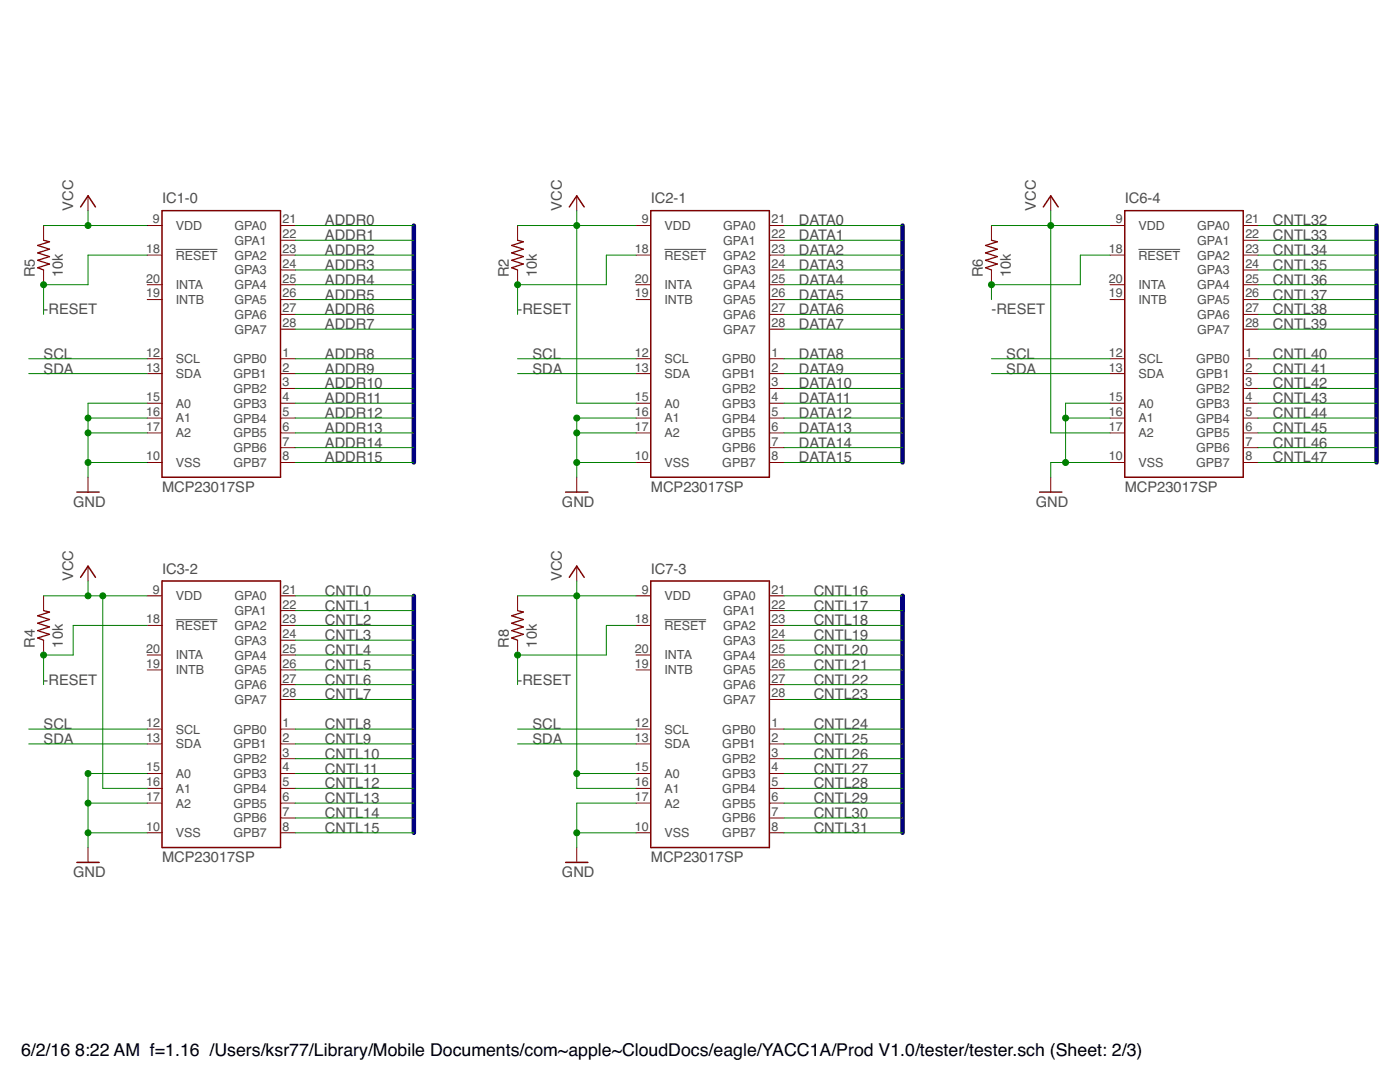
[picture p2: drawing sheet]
<svg xmlns="http://www.w3.org/2000/svg" width="279mm" height="216mm" viewBox="0 0 279 216" stroke-linecap="round" stroke-linejoin="round" font-family="sans-serif">
<path d="M35.1 49.8h8.3M132.6 49.8h8.3M227.2 49.8h8.3M35.1 123.7h8.3M132.6 123.7h8.3" fill="none" stroke="#505050" stroke-width=".2"/>
<g fill="none" stroke="#800000" stroke-width=".3">
<path d="M16.1 41.3l1.5-2.2 1.4 2.2M32.3 42h23.7v53.2h-23.7zM113.6 41.3l1.5-2.2 1.5 2.2M129.9 42h23.6v53.2h-23.6zM208.2 41.3l1.5-2.2 1.5 2.2M224.5 42h23.6v53.2h-23.6zM15.3 98.2h4.5M112.9 98.2h4.4M207.5 98.2h4.4M16.1 115.2l1.5-2.2 1.4 2.2M32.3 115.9h23.7v53.2h-23.7zM113.6 115.2l1.5-2.2 1.5 2.2"/>
<path d="M129.9 115.9h23.6v53.2h-23.6zM15.3 172.1h4.5M112.9 172.1h4.4"/>
</g>
<g fill="none" stroke="#800000" stroke-width=".2">
<path d="M17.6 39.1v2.9M115.1 39.1v2.9M209.7 39.1v2.9M8.7 45v2.9M8.7 53.9v2.9M29.4 50.9h2.9M29.4 56.8h2.9M29.4 59.8h2.9M29.4 45h2.9M56 50.9h2.9M56 56.8h2.9M56 59.8h2.9"/>
<path d="M56 45h2.9M56 47.9h2.9M56 53.9h2.9M103.3 45v2.9M103.3 53.9v2.9M126.9 50.9h3M126.9 56.8h3M126.9 59.8h3M126.9 45h3M153.5 50.9h3M153.5 56.8h3M153.5 59.8h3"/>
<path d="M153.5 45h3M153.5 47.9h3M153.5 53.9h3M197.9 45v2.9M197.9 53.9v2.9M221.5 50.9h3M221.5 56.8h3M221.5 59.8h3M221.5 45h3M248.1 50.9h3M248.1 56.8h3M248.1 59.8h3"/>
<path d="M248.1 45h3M248.1 47.9h3M248.1 53.9h3M29.4 71.6h2.9M29.4 74.5h2.9M56 71.6h2.9M56 74.5h2.9M56 77.5h2.9M56 62.7h2.9M56 65.7h2.9M126.9 71.6h3M126.9 74.5h3"/>
<path d="M153.5 71.6h3M153.5 74.5h3M153.5 77.5h3M153.5 62.7h3M153.5 65.7h3M221.5 71.6h3M221.5 74.5h3M248.1 71.6h3M248.1 74.5h3M248.1 77.5h3M248.1 62.7h3M248.1 65.7h3"/>
<path d="M17.6 95.2v3M29.4 80.5h2.9M29.4 83.4h2.9M29.4 86.4h2.9M29.4 92.3h2.9M56 80.5h2.9M56 83.4h2.9M56 86.4h2.9M56 89.3h2.9M56 92.3h2.9M115.1 95.2v3M126.9 80.5h3"/>
<path d="M126.9 83.4h3M126.9 86.4h3M126.9 92.3h3M153.5 80.5h3M153.5 83.4h3M153.5 86.4h3M153.5 89.3h3M153.5 92.3h3M209.7 95.2v3M221.5 80.5h3M221.5 83.4h3M221.5 86.4h3"/>
<path d="M221.5 92.3h3M248.1 80.5h3M248.1 83.4h3M248.1 86.4h3M248.1 89.3h3M248.1 92.3h3M8.7 118.9v2.9M17.6 113v2.9M29.4 118.9h2.9M56 118.9h2.9M103.3 118.9v2.9M115.1 113v2.9"/>
<path d="M126.9 118.9h3M153.5 118.9h3M8.7 127.7v3M29.4 124.8h2.9M29.4 130.7h2.9M29.4 133.7h2.9M56 124.8h2.9M56 130.7h2.9M56 133.7h2.9M56 121.8h2.9M56 127.7h2.9M56 136.6h2.9"/>
<path d="M56 139.6h2.9M103.3 127.7v3M126.9 124.8h3M126.9 130.7h3M126.9 133.7h3M153.5 124.8h3M153.5 130.7h3M153.5 133.7h3M153.5 121.8h3M153.5 127.7h3M153.5 136.6h3M153.5 139.6h3"/>
<path d="M29.4 145.5h2.9M29.4 148.4h2.9M29.4 154.3h2.9M29.4 157.3h2.9M56 145.5h2.9M56 148.4h2.9M56 154.3h2.9M56 157.3h2.9M56 151.4h2.9M126.9 145.5h3M126.9 148.4h3M126.9 154.3h3"/>
<path d="M126.9 157.3h3M153.5 145.5h3M153.5 148.4h3M153.5 154.3h3M153.5 157.3h3M153.5 151.4h3M17.6 169.1v3M29.4 160.3h2.9M29.4 166.2h2.9M56 160.3h2.9M56 163.2h2.9M56 166.2h2.9"/>
<path d="M115.1 169.1v3M126.9 160.3h3M126.9 166.2h3M153.5 160.3h3M153.5 163.2h3M153.5 166.2h3"/>
</g>
<path d="M8.7 47.9l1.2 .3-2.4 .8 2.4 .7-2.4 .8 2.4 .7-2.4 .7 2.4 .8-2.4 .7 1.2 .5M103.3 47.9l1.2 .3-2.4 .8 2.4 .7-2.4 .8 2.4 .7-2.4 .7 2.4 .8-2.4 .7 1.2 .5M197.9 47.9l1.2 .3-2.4 .8 2.4 .7-2.4 .8 2.4 .7-2.4 .7 2.4 .8-2.4 .7 1.2 .5M8.7 121.8l1.2 .3-2.4 .8 2.4 .7-2.4 .8 2.4 .7-2.4 .7 2.4 .8-2.4 .7 1.2 .4M103.3 121.8l1.2 .3-2.4 .8 2.4 .7-2.4 .8 2.4 .7-2.4 .7 2.4 .8-2.4 .7 1.2 .4" fill="none" stroke="#800000" stroke-width=".25"/>
<path d="M82.6 45v47.3M180.1 45v47.3M274.7 45v47.3M82.6 118.9v47.3M180.1 118.9v47.3" fill="none" stroke="#000080" stroke-width=".89"/>
<g fill="none" stroke="#008000" stroke-width=".2">
<path d="M8.7 45h20.7M17.6 42v3M29.4 50.9h-11.8v5.9h-8.9v5.9M58.9 45h23.7M58.9 47.9h23.7M58.9 50.9h23.7M58.9 53.9h23.7M58.9 56.8h23.7M58.9 59.8h23.7M103.3 45h23.6M115.1 42v38.5h11.8M126.9 50.9h-5.9v5.9h-17.7v5.9"/>
<path d="M156.5 45h23.6M156.5 47.9h23.6M156.5 50.9h23.6M156.5 53.9h23.6M156.5 56.8h23.6M156.5 59.8h23.6M197.9 45h23.6M209.7 42v44.4h11.8M221.5 50.9h-5.9v5.9h-17.7v3M251.1 45h23.6M251.1 47.9h23.6M251.1 50.9h23.6"/>
<path d="M251.1 53.9h23.6M251.1 56.8h23.6M251.1 59.8h23.6M5.7 71.6h23.7M5.7 74.5h23.7M58.9 62.7h23.7M58.9 65.7h23.7M58.9 71.6h23.7M58.9 74.5h23.7M58.9 77.5h23.7M103.3 71.6h23.6M103.3 74.5h23.6"/>
<path d="M156.5 62.7h23.6M156.5 65.7h23.6M156.5 71.6h23.6M156.5 74.5h23.6M156.5 77.5h23.6M197.9 71.6h23.6M197.9 74.5h23.6M251.1 62.7h23.6M251.1 65.7h23.6M251.1 71.6h23.6M251.1 74.5h23.6M251.1 77.5h23.6"/>
<path d="M17.6 92.3h11.8M17.6 83.4h11.8M17.6 86.4h11.8M29.4 80.5h-11.8v14.7M58.9 92.3h23.7M58.9 80.5h23.7M58.9 83.4h23.7M58.9 86.4h23.7M58.9 89.3h23.7M115.1 92.3h11.8M115.1 86.4h11.8M126.9 83.4h-11.8v11.8"/>
<path d="M156.5 92.3h23.6M156.5 80.5h23.6M156.5 83.4h23.6M156.5 86.4h23.6M156.5 89.3h23.6M212.7 83.4h8.8M221.5 92.3h-11.8v2.9M221.5 80.5h-8.8v11.8M251.1 92.3h23.6M251.1 80.5h23.6M251.1 83.4h23.6M251.1 86.4h23.6"/>
<path d="M251.1 89.3h23.6M8.7 118.9h20.7M17.6 115.9v3M20.5 118.9v38.4h8.9M58.9 118.9h23.7M103.3 118.9h23.6M115.1 115.9v41.4h11.8M156.5 118.9h23.6M29.4 124.8h-14.8v5.9h-5.9v5.9M58.9 124.8h23.7M58.9 130.7h23.7M58.9 127.7h23.7"/>
<path d="M58.9 139.6h23.7M58.9 136.6h23.7M58.9 121.8h23.7M58.9 133.7h23.7M126.9 124.8h-5.9v5.9h-17.7v5.9M156.5 124.8h23.6M156.5 130.7h23.6M156.5 127.7h23.6M156.5 139.6h23.6M156.5 136.6h23.6M156.5 121.8h23.6M156.5 133.7h23.6"/>
<path d="M5.7 145.5h23.7M5.7 148.4h23.7M29.4 154.3h-11.8v14.8M58.9 154.3h23.7M58.9 157.3h23.7M58.9 145.5h23.7M58.9 148.4h23.7M58.9 151.4h23.7M103.3 145.5h23.6M103.3 148.4h23.6M115.1 154.3h11.8M156.5 154.3h23.6"/>
<path d="M156.5 157.3h23.6M156.5 145.5h23.6M156.5 148.4h23.6M156.5 151.4h23.6M17.6 166.2h11.8M17.6 160.3h11.8M58.9 166.2h23.7M58.9 160.3h23.7M58.9 163.2h23.7M115.1 166.2h11.8M126.9 160.3h-11.8v8.8M156.5 166.2h23.6"/>
<path d="M156.5 160.3h23.6M156.5 163.2h23.6"/>
</g>
<g fill="#008000" stroke="#008000" stroke-width=".2">
<circle cx="17.6" cy="83.4" r=".59"/>
<circle cx="17.6" cy="86.4" r=".59"/>
<circle cx="17.6" cy="92.3" r=".59"/>
<circle cx="115.1" cy="83.4" r=".59"/>
<circle cx="115.1" cy="86.4" r=".59"/>
<circle cx="115.1" cy="92.3" r=".59"/>
<circle cx="17.6" cy="160.3" r=".59"/>
<circle cx="17.6" cy="166.2" r=".59"/>
<circle cx="17.6" cy="154.3" r=".59"/>
<circle cx="212.7" cy="92.3" r=".59"/>
<circle cx="212.7" cy="83.4" r=".59"/>
<circle cx="115.1" cy="166.2" r=".59"/>
<circle cx="17.6" cy="45" r=".59"/>
<circle cx="115.1" cy="45" r=".59"/>
<circle cx="20.5" cy="118.9" r=".59"/>
<circle cx="17.6" cy="118.9" r=".59"/>
<circle cx="209.7" cy="45" r=".59"/>
<circle cx="115.1" cy="118.9" r=".59"/>
<circle cx="115.1" cy="154.3" r=".59"/>
<circle cx="197.9" cy="56.8" r=".59"/>
<circle cx="8.7" cy="56.8" r=".59"/>
<circle cx="8.7" cy="130.7" r=".59"/>
<circle cx="103.3" cy="56.8" r=".59"/>
<circle cx="103.3" cy="130.7" r=".59"/>
</g>
<g font-size="3.5">
<text x="4.2" y="210.7">6/2/16</text>
<text x="15" y="210.7">8:22 AM f=1.16 /Users/ksr77/Library/Mobile Documents/com~apple~CloudDocs/eagle/YACC1A/Prod V1.0/tester/tester.sch (Sheet: 2/3)</text>
</g>
<g font-size="2.9" fill="#505050">
<text x="32.3" y="40.6">IC1-0</text>
<text x="129.9" y="40.6">IC2-1</text>
<text x="224.5" y="40.6">IC6-4</text>
<text x="14.6" y="42" transform="rotate(-90 14.6 42)">VCC</text>
<text x="64.9" y="45">ADDR0</text>
<text x="64.9" y="47.9">ADDR1</text>
<text x="112.2" y="42" transform="rotate(-90 112.2 42)">VCC</text>
<text x="159.4" y="45">DATA0</text>
<text x="159.4" y="47.9">DATA1</text>
<text x="206.7" y="42" transform="rotate(-90 206.7 42)">VCC</text>
<text x="254" y="45">CNTL32</text>
<text x="254" y="47.9">CNTL33</text>
<text x="64.9" y="50.9">ADDR2</text>
<text x="64.9" y="53.9">ADDR3</text>
<text x="159.4" y="50.9">DATA2</text>
<text x="159.4" y="53.9">DATA3</text>
<text x="254" y="50.9">CNTL34</text>
<text x="254" y="53.9">CNTL35</text>
<text x="7" y="55.3" transform="rotate(-90 7 55.3)">R5</text>
<text x="12.5" y="55.3" transform="rotate(-90 12.5 55.3)">10k</text>
<text x="64.9" y="56.8">ADDR4</text>
<text x="64.9" y="59.8">ADDR5</text>
<text x="101.5" y="55.3" transform="rotate(-90 101.5 55.3)">R2</text>
<text x="107.1" y="55.3" transform="rotate(-90 107.1 55.3)">10k</text>
<text x="159.4" y="56.8">DATA4</text>
<text x="159.4" y="59.8">DATA5</text>
<text x="196.1" y="55.3" transform="rotate(-90 196.1 55.3)">R6</text>
<text x="201.7" y="55.3" transform="rotate(-90 201.7 55.3)">10k</text>
<text x="254" y="56.8">CNTL36</text>
<text x="254" y="59.8">CNTL37</text>
<text x="8.7" y="62.7">-RESET</text>
<text x="64.9" y="62.7">ADDR6</text>
<text x="64.9" y="65.7">ADDR7</text>
<text x="103.3" y="62.7">-RESET</text>
<text x="159.4" y="62.7">DATA6</text>
<text x="159.4" y="65.7">DATA7</text>
<text x="197.9" y="62.7">-RESET</text>
<text x="254" y="62.7">CNTL38</text>
<text x="254" y="65.7">CNTL39</text>
<text x="8.7" y="71.6">SCL</text>
<text x="64.9" y="71.6">ADDR8</text>
<text x="106.2" y="71.6">SCL</text>
<text x="159.4" y="71.6">DATA8</text>
<text x="200.8" y="71.6">SCL</text>
<text x="254" y="71.6">CNTL40</text>
<text x="8.7" y="74.5">SDA</text>
<text x="64.9" y="74.5">ADDR9</text>
<text x="64.9" y="77.5">ADDR10</text>
<text x="106.2" y="74.5">SDA</text>
<text x="159.4" y="74.5">DATA9</text>
<text x="159.4" y="77.5">DATA10</text>
<text x="200.8" y="74.5">SDA</text>
<text x="254" y="74.5">CNTL41</text>
<text x="254" y="77.5">CNTL42</text>
<text x="64.9" y="80.5">ADDR11</text>
<text x="64.9" y="83.4">ADDR12</text>
<text x="159.4" y="80.5">DATA11</text>
<text x="159.4" y="83.4">DATA12</text>
<text x="254" y="80.5">CNTL43</text>
<text x="254" y="83.4">CNTL44</text>
<text x="64.9" y="86.4">ADDR13</text>
<text x="64.9" y="89.3">ADDR14</text>
<text x="159.4" y="86.4">DATA13</text>
<text x="159.4" y="89.3">DATA14</text>
<text x="254" y="86.4">CNTL45</text>
<text x="254" y="89.3">CNTL46</text>
<text x="64.9" y="92.3">ADDR15</text>
<text x="159.4" y="92.3">DATA15</text>
<text x="254" y="92.3">CNTL47</text>
<text x="14.6" y="101.1">GND</text>
<text x="32.3" y="98.2">MCP23017SP</text>
<text x="112.2" y="101.1">GND</text>
<text x="129.9" y="98.2">MCP23017SP</text>
<text x="206.7" y="101.1">GND</text>
<text x="224.5" y="98.2">MCP23017SP</text>
<text x="14.6" y="115.9" transform="rotate(-90 14.6 115.9)">VCC</text>
<text x="32.3" y="114.4">IC3-2</text>
<text x="64.9" y="118.9">CNTL0</text>
<text x="112.2" y="115.9" transform="rotate(-90 112.2 115.9)">VCC</text>
<text x="129.9" y="114.4">IC7-3</text>
<text x="162.4" y="118.9">CNTL16</text>
<text x="64.9" y="124.8">CNTL2</text>
<text x="64.9" y="121.8">CNTL1</text>
<text x="162.4" y="121.8">CNTL17</text>
<text x="162.4" y="124.8">CNTL18</text>
<text x="7" y="129.2" transform="rotate(-90 7 129.2)">R4</text>
<text x="12.5" y="129.2" transform="rotate(-90 12.5 129.2)">10k</text>
<text x="64.9" y="127.7">CNTL3</text>
<text x="64.9" y="130.7">CNTL4</text>
<text x="101.5" y="129.2" transform="rotate(-90 101.5 129.2)">R8</text>
<text x="107.1" y="129.2" transform="rotate(-90 107.1 129.2)">10k</text>
<text x="162.4" y="127.7">CNTL19</text>
<text x="162.4" y="130.7">CNTL20</text>
<text x="8.7" y="136.6">-RESET</text>
<text x="64.9" y="136.6">CNTL6</text>
<text x="64.9" y="133.7">CNTL5</text>
<text x="103.3" y="136.6">-RESET</text>
<text x="162.4" y="133.7">CNTL21</text>
<text x="162.4" y="136.6">CNTL22</text>
<text x="64.9" y="139.6">CNTL7</text>
<text x="162.4" y="139.6">CNTL23</text>
<text x="8.7" y="145.5">SCL</text>
<text x="8.7" y="148.4">SDA</text>
<text x="64.9" y="145.5">CNTL8</text>
<text x="64.9" y="148.4">CNTL9</text>
<text x="106.2" y="145.5">SCL</text>
<text x="106.2" y="148.4">SDA</text>
<text x="162.4" y="145.5">CNTL24</text>
<text x="162.4" y="148.4">CNTL25</text>
<text x="64.9" y="151.4">CNTL10</text>
<text x="64.9" y="154.3">CNTL11</text>
<text x="162.4" y="151.4">CNTL26</text>
<text x="162.4" y="154.3">CNTL27</text>
<text x="64.9" y="157.3">CNTL12</text>
<text x="64.9" y="160.3">CNTL13</text>
<text x="162.4" y="157.3">CNTL28</text>
<text x="162.4" y="160.3">CNTL29</text>
<text x="64.9" y="163.2">CNTL14</text>
<text x="64.9" y="166.2">CNTL15</text>
<text x="162.4" y="163.2">CNTL30</text>
<text x="162.4" y="166.2">CNTL31</text>
<text x="32.3" y="172.1">MCP23017SP</text>
<text x="129.9" y="172.1">MCP23017SP</text>
<text x="14.6" y="175">GND</text>
<text x="112.2" y="175">GND</text>
</g>
<g font-size="2.5" fill="#505050">
<text x="30.5" y="44.6">9</text>
<text x="35.1" y="45.9">VDD</text>
<text x="46.8" y="45.9">GPA0</text>
<text x="56.4" y="44.6">21</text>
<text x="56.4" y="47.5">22</text>
<text x="128.1" y="44.6">9</text>
<text x="132.6" y="45.9">VDD</text>
<text x="144.3" y="45.9">GPA0</text>
<text x="153.9" y="44.6">21</text>
<text x="153.9" y="47.5">22</text>
<text x="222.7" y="44.6">9</text>
<text x="227.2" y="45.9">VDD</text>
<text x="238.9" y="45.9">GPA0</text>
<text x="248.5" y="44.6">21</text>
<text x="248.5" y="47.5">22</text>
<text x="29.2" y="50.5">18</text>
<text x="35.1" y="51.8">RESET</text>
<text x="46.8" y="48.8">GPA1</text>
<text x="46.8" y="51.8">GPA2</text>
<text x="56.4" y="50.5">23</text>
<text x="56.4" y="53.4">24</text>
<text x="126.7" y="50.5">18</text>
<text x="132.6" y="51.8">RESET</text>
<text x="144.3" y="48.8">GPA1</text>
<text x="144.3" y="51.8">GPA2</text>
<text x="153.9" y="50.5">23</text>
<text x="153.9" y="53.4">24</text>
<text x="221.3" y="50.5">18</text>
<text x="227.2" y="51.8">RESET</text>
<text x="238.9" y="48.8">GPA1</text>
<text x="238.9" y="51.8">GPA2</text>
<text x="248.5" y="50.5">23</text>
<text x="248.5" y="53.4">24</text>
<text x="29.2" y="56.4">20</text>
<text x="29.2" y="59.4">19</text>
<text x="35.1" y="57.7">INTA</text>
<text x="46.8" y="54.8">GPA3</text>
<text x="46.8" y="57.7">GPA4</text>
<text x="56.4" y="56.4">25</text>
<text x="56.4" y="59.4">26</text>
<text x="126.7" y="56.4">20</text>
<text x="126.7" y="59.4">19</text>
<text x="132.6" y="57.7">INTA</text>
<text x="144.3" y="54.8">GPA3</text>
<text x="144.3" y="57.7">GPA4</text>
<text x="153.9" y="56.4">25</text>
<text x="153.9" y="59.4">26</text>
<text x="221.3" y="56.4">20</text>
<text x="221.3" y="59.4">19</text>
<text x="227.2" y="57.7">INTA</text>
<text x="238.9" y="54.8">GPA3</text>
<text x="238.9" y="57.7">GPA4</text>
<text x="248.5" y="56.4">25</text>
<text x="248.5" y="59.4">26</text>
<text x="35.1" y="60.7">INTB</text>
<text x="46.8" y="60.7">GPA5</text>
<text x="46.8" y="63.6">GPA6</text>
<text x="56.4" y="62.3">27</text>
<text x="56.4" y="65.3">28</text>
<text x="132.6" y="60.7">INTB</text>
<text x="144.3" y="60.7">GPA5</text>
<text x="144.3" y="63.6">GPA6</text>
<text x="153.9" y="62.3">27</text>
<text x="153.9" y="65.3">28</text>
<text x="227.2" y="60.7">INTB</text>
<text x="238.9" y="60.7">GPA5</text>
<text x="238.9" y="63.6">GPA6</text>
<text x="248.5" y="62.3">27</text>
<text x="248.5" y="65.3">28</text>
<text x="29.2" y="71.2">12</text>
<text x="46.8" y="66.6">GPA7</text>
<text x="56.4" y="71.2">1</text>
<text x="126.7" y="71.2">12</text>
<text x="144.3" y="66.6">GPA7</text>
<text x="153.9" y="71.2">1</text>
<text x="221.3" y="71.2">12</text>
<text x="238.9" y="66.6">GPA7</text>
<text x="248.5" y="71.2">1</text>
<text x="29.2" y="74.1">13</text>
<text x="35.1" y="72.5">SCL</text>
<text x="35.1" y="75.4">SDA</text>
<text x="46.6" y="72.5">GPB0</text>
<text x="46.6" y="75.4">GPB1</text>
<text x="56.4" y="74.1">2</text>
<text x="56.4" y="77.1">3</text>
<text x="126.7" y="74.1">13</text>
<text x="132.6" y="72.5">SCL</text>
<text x="132.6" y="75.4">SDA</text>
<text x="144.1" y="72.5">GPB0</text>
<text x="144.1" y="75.4">GPB1</text>
<text x="153.9" y="74.1">2</text>
<text x="153.9" y="77.1">3</text>
<text x="221.3" y="74.1">13</text>
<text x="227.2" y="72.5">SCL</text>
<text x="227.2" y="75.4">SDA</text>
<text x="238.7" y="72.5">GPB0</text>
<text x="238.7" y="75.4">GPB1</text>
<text x="248.5" y="74.1">2</text>
<text x="248.5" y="77.1">3</text>
<text x="29.2" y="80">15</text>
<text x="29.2" y="83">16</text>
<text x="35.1" y="81.3">A0</text>
<text x="46.6" y="78.4">GPB2</text>
<text x="46.6" y="81.4">GPB3</text>
<text x="56.4" y="80">4</text>
<text x="56.4" y="83">5</text>
<text x="126.7" y="80">15</text>
<text x="126.7" y="83">16</text>
<text x="132.6" y="81.3">A0</text>
<text x="144.1" y="78.4">GPB2</text>
<text x="144.1" y="81.4">GPB3</text>
<text x="153.9" y="80">4</text>
<text x="153.9" y="83">5</text>
<text x="221.3" y="80">15</text>
<text x="221.3" y="83">16</text>
<text x="227.2" y="81.3">A0</text>
<text x="238.7" y="78.4">GPB2</text>
<text x="238.7" y="81.4">GPB3</text>
<text x="248.5" y="80">4</text>
<text x="248.5" y="83">5</text>
<text x="29.2" y="86">17</text>
<text x="35.1" y="84.3">A1</text>
<text x="35.1" y="87.3">A2</text>
<text x="46.6" y="84.3">GPB4</text>
<text x="46.6" y="87.3">GPB5</text>
<text x="56.4" y="86">6</text>
<text x="56.4" y="88.9">7</text>
<text x="126.7" y="86">17</text>
<text x="132.6" y="84.3">A1</text>
<text x="132.6" y="87.3">A2</text>
<text x="144.1" y="84.3">GPB4</text>
<text x="144.1" y="87.3">GPB5</text>
<text x="153.9" y="86">6</text>
<text x="153.9" y="88.9">7</text>
<text x="221.3" y="86">17</text>
<text x="227.2" y="84.3">A1</text>
<text x="227.2" y="87.3">A2</text>
<text x="238.7" y="84.3">GPB4</text>
<text x="238.7" y="87.3">GPB5</text>
<text x="248.5" y="86">6</text>
<text x="248.5" y="88.9">7</text>
<text x="29.2" y="91.9">10</text>
<text x="35.1" y="93.2">VSS</text>
<text x="46.6" y="90.2">GPB6</text>
<text x="46.6" y="93.2">GPB7</text>
<text x="56.4" y="91.9">8</text>
<text x="126.7" y="91.9">10</text>
<text x="132.6" y="93.2">VSS</text>
<text x="144.1" y="90.2">GPB6</text>
<text x="144.1" y="93.2">GPB7</text>
<text x="153.9" y="91.9">8</text>
<text x="221.3" y="91.9">10</text>
<text x="227.2" y="93.2">VSS</text>
<text x="238.7" y="90.2">GPB6</text>
<text x="238.7" y="93.2">GPB7</text>
<text x="248.5" y="91.9">8</text>
<text x="30.5" y="118.5">9</text>
<text x="35.1" y="119.8">VDD</text>
<text x="46.8" y="119.8">GPA0</text>
<text x="56.4" y="118.5">21</text>
<text x="128.1" y="118.5">9</text>
<text x="132.6" y="119.8">VDD</text>
<text x="144.3" y="119.8">GPA0</text>
<text x="153.9" y="118.5">21</text>
<text x="29.2" y="124.4">18</text>
<text x="35.1" y="125.7">RESET</text>
<text x="46.8" y="122.7">GPA1</text>
<text x="46.8" y="125.7">GPA2</text>
<text x="56.4" y="121.4">22</text>
<text x="56.4" y="124.4">23</text>
<text x="126.7" y="124.4">18</text>
<text x="132.6" y="125.7">RESET</text>
<text x="144.3" y="122.7">GPA1</text>
<text x="144.3" y="125.7">GPA2</text>
<text x="153.9" y="121.4">22</text>
<text x="153.9" y="124.4">23</text>
<text x="29.2" y="130.3">20</text>
<text x="35.1" y="131.6">INTA</text>
<text x="46.8" y="128.6">GPA3</text>
<text x="46.8" y="131.6">GPA4</text>
<text x="56.4" y="127.3">24</text>
<text x="56.4" y="130.3">25</text>
<text x="126.7" y="130.3">20</text>
<text x="132.6" y="131.6">INTA</text>
<text x="144.3" y="128.6">GPA3</text>
<text x="144.3" y="131.6">GPA4</text>
<text x="153.9" y="127.3">24</text>
<text x="153.9" y="130.3">25</text>
<text x="29.2" y="133.2">19</text>
<text x="35.1" y="134.5">INTB</text>
<text x="46.8" y="134.6">GPA5</text>
<text x="46.8" y="137.5">GPA6</text>
<text x="56.4" y="133.2">26</text>
<text x="56.4" y="136.2">27</text>
<text x="126.7" y="133.2">19</text>
<text x="132.6" y="134.5">INTB</text>
<text x="144.3" y="134.6">GPA5</text>
<text x="144.3" y="137.5">GPA6</text>
<text x="153.9" y="133.2">26</text>
<text x="153.9" y="136.2">27</text>
<text x="46.8" y="140.5">GPA7</text>
<text x="56.4" y="139.2">28</text>
<text x="144.3" y="140.5">GPA7</text>
<text x="153.9" y="139.2">28</text>
<text x="29.2" y="145.1">12</text>
<text x="29.2" y="148">13</text>
<text x="35.1" y="146.4">SCL</text>
<text x="35.1" y="149.3">SDA</text>
<text x="46.6" y="146.4">GPB0</text>
<text x="46.6" y="149.3">GPB1</text>
<text x="56.4" y="145.1">1</text>
<text x="56.4" y="148">2</text>
<text x="126.7" y="145.1">12</text>
<text x="126.7" y="148">13</text>
<text x="132.6" y="146.4">SCL</text>
<text x="132.6" y="149.3">SDA</text>
<text x="144.1" y="146.4">GPB0</text>
<text x="144.1" y="149.3">GPB1</text>
<text x="153.9" y="145.1">1</text>
<text x="153.9" y="148">2</text>
<text x="29.2" y="153.9">15</text>
<text x="35.1" y="155.2">A0</text>
<text x="46.6" y="152.3">GPB2</text>
<text x="46.6" y="155.2">GPB3</text>
<text x="56.4" y="151">3</text>
<text x="56.4" y="153.9">4</text>
<text x="126.7" y="153.9">15</text>
<text x="132.6" y="155.2">A0</text>
<text x="144.1" y="152.3">GPB2</text>
<text x="144.1" y="155.2">GPB3</text>
<text x="153.9" y="151">3</text>
<text x="153.9" y="153.9">4</text>
<text x="29.2" y="156.9">16</text>
<text x="29.2" y="159.8">17</text>
<text x="35.1" y="158.2">A1</text>
<text x="35.1" y="161.1">A2</text>
<text x="46.6" y="158.2">GPB4</text>
<text x="46.6" y="161.2">GPB5</text>
<text x="56.4" y="156.9">5</text>
<text x="56.4" y="159.8">6</text>
<text x="126.7" y="156.9">16</text>
<text x="126.7" y="159.8">17</text>
<text x="132.6" y="158.2">A1</text>
<text x="132.6" y="161.1">A2</text>
<text x="144.1" y="158.2">GPB4</text>
<text x="144.1" y="161.2">GPB5</text>
<text x="153.9" y="156.9">5</text>
<text x="153.9" y="159.8">6</text>
<text x="29.2" y="165.8">10</text>
<text x="35.1" y="167.1">VSS</text>
<text x="46.6" y="164.1">GPB6</text>
<text x="46.6" y="167.1">GPB7</text>
<text x="56.4" y="162.8">7</text>
<text x="56.4" y="165.8">8</text>
<text x="126.7" y="165.8">10</text>
<text x="132.6" y="167.1">VSS</text>
<text x="144.1" y="164.1">GPB6</text>
<text x="144.1" y="167.1">GPB7</text>
<text x="153.9" y="162.8">7</text>
<text x="153.9" y="165.8">8</text>
</g>
</svg>
